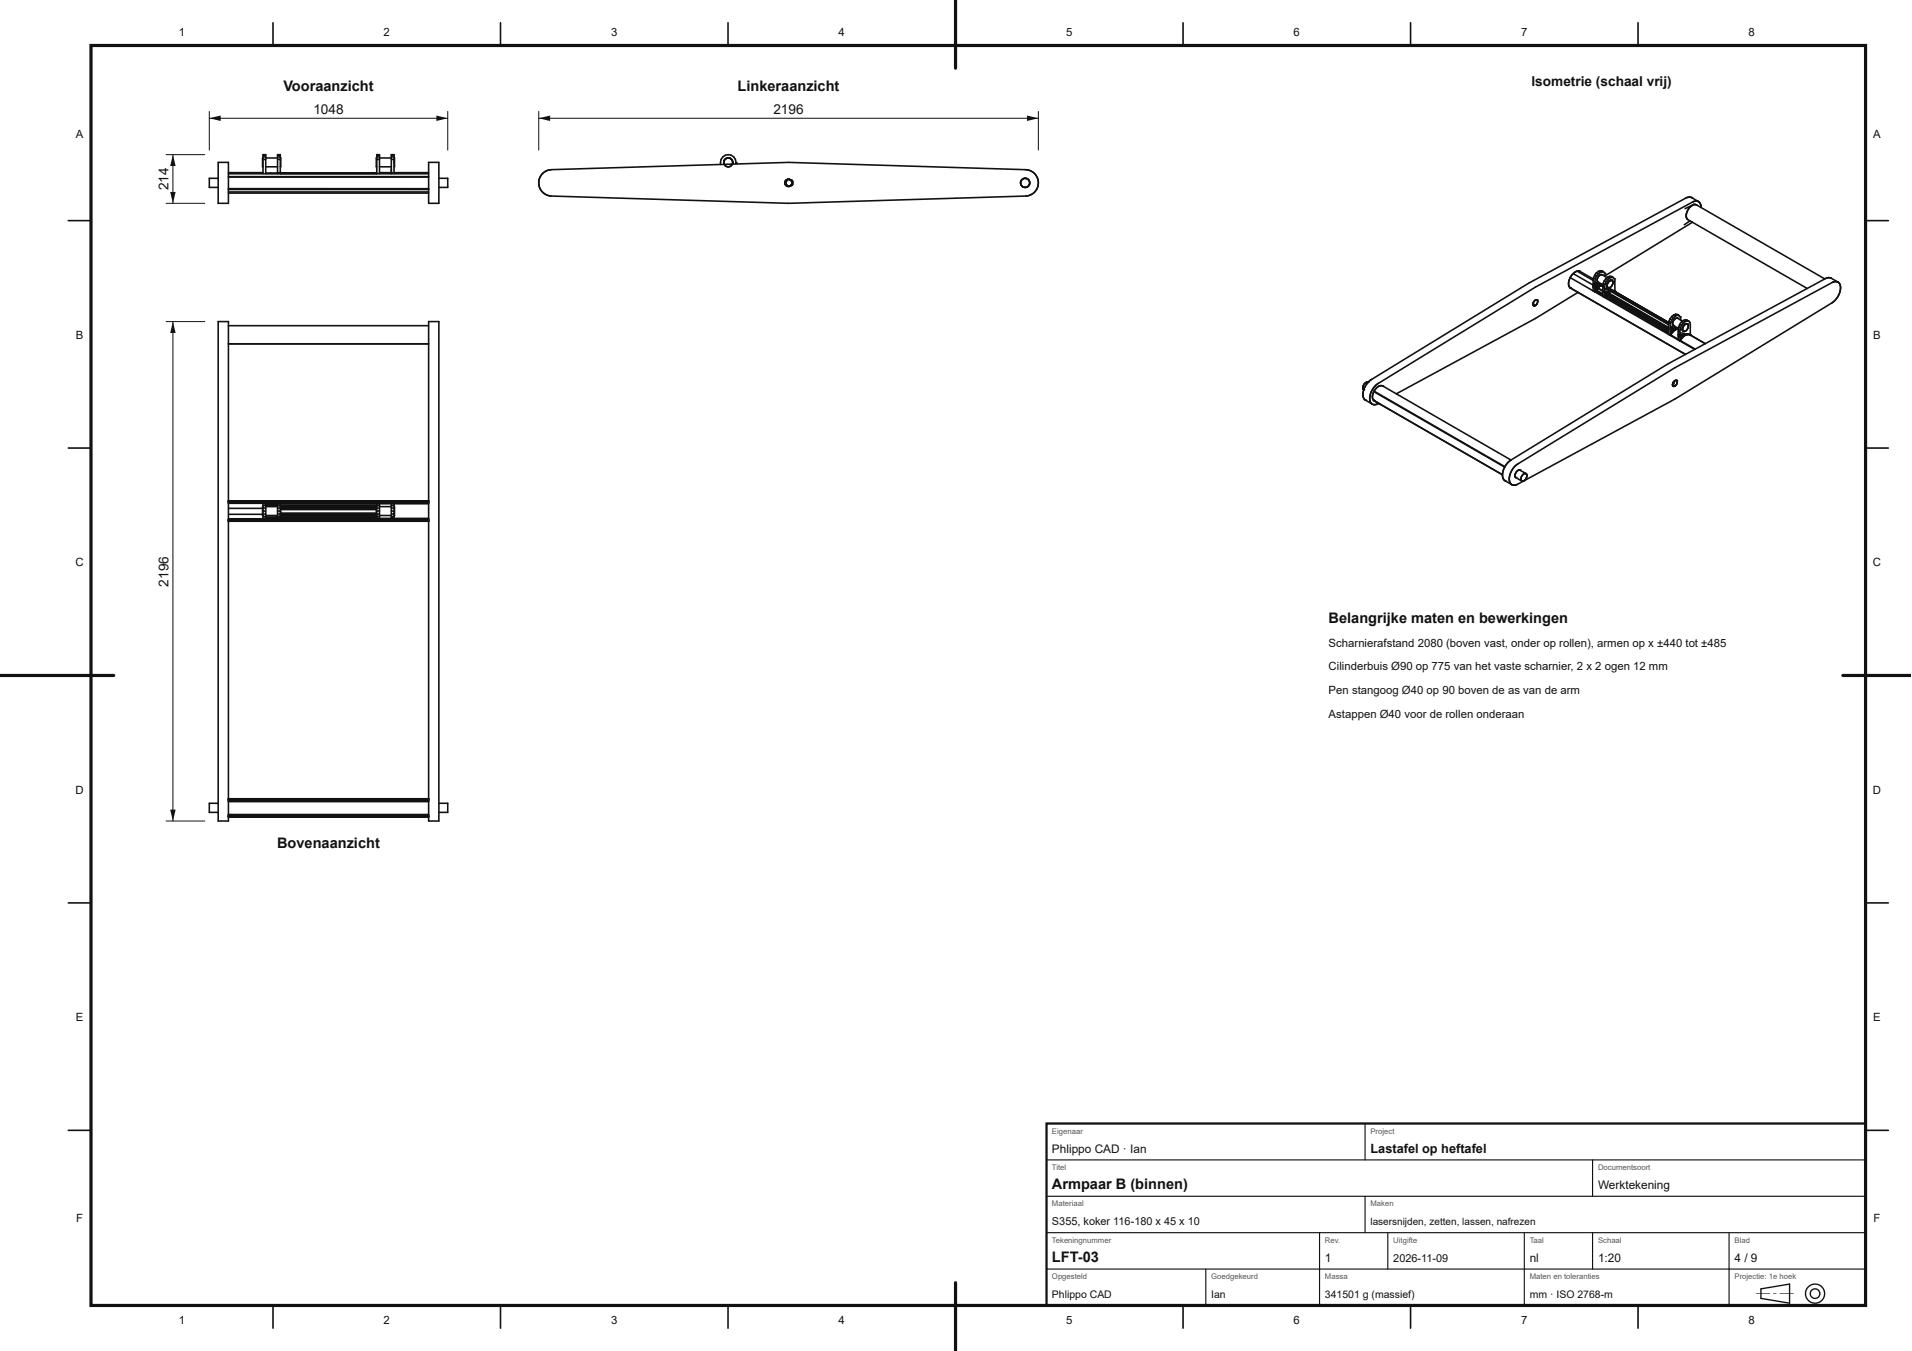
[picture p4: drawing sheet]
<svg xmlns="http://www.w3.org/2000/svg" width="420mm" height="297mm" viewBox="0 0 420 297" stroke-linecap="round" stroke-linejoin="round" font-family="sans-serif">
<path d="M46 39.2v2M47.9 35.7v9M50.2 35.7v9M57.7 34.7v2M61 38h.1M61.7 34.7v2M82.7 34.7v2M86.6 35.5v2.7M86.7 34.7v2M94.2 35.7v9M96.4 35.7v9M98.4 39.2v2" fill="none" stroke="#111" stroke-width=".35"/>
<circle cx="61" cy="38" r=".17" fill="#111"/>
<path d="M86 37.2v1" fill="none" stroke="#111" stroke-width=".35"/>
<circle cx="86" cy="38" r=".17" fill="#111"/>
<g fill="none" stroke="#111" stroke-width=".35">
<path d="M50.2 38.9h44M50.2 38.8h44M50.2 38h7.6M50.3 38.1h7.5M57.8 38.2v-4.2h.6v4.2M57.8 35.1h.6M57.8 34.5h.6M57.8 34.1h.6M58.4 38.1h2.6M59.5 38h.1M61 38.2v-4.2h.6v4.2h21.2v-4.2h.6v4.2M61 35.1h.6"/>
<path d="M61 34.5h.6M61 34.1h.6M61.6 38h21.2M61.6 38.1h21.2M82.8 35.1h.6M82.8 34.5h.6M82.8 34.1h.6M86 35.1h.6M86 34.5h.6M86 34.1h.6M86.6 35.7v-1.7h-.6v4.2M50.2 41.7h44"/>
<path d="M50.2 41.6h44M50.2 41.5h44"/>
</g>
<g fill="#111">
<circle cx="81.8" cy="38" r=".17"/>
<circle cx="61.6" cy="38" r=".17"/>
</g>
<g fill="none" stroke="#111" stroke-width=".35">
<path d="M46 39.2h1.9M47.9 35.7h2.3M50.2 38.2h44M57.7 34.7h.1M57.7 36.7h.1M58.4 34.7h2.6M58.4 36.7h2.6M61.6 34.7h.1M61.6 36.7h.1M82.7 34.7h.1M82.7 36.7h.1M83.4 38h2.6"/>
<path d="M83.4 34.7h2.6M83.4 36.7h2.6M86.6 38h7.6M86.6 34.7h.1M86.6 36.7h.1M94.2 35.7h2.2M96.4 39.2h2M46 41.2h1.9M47.9 44.7h2.3M50.2 42.2h44M50.2 42.5h44M94.2 44.7h2.2"/>
<path d="M96.4 41.2h2"/>
</g>
<circle cx="61" cy="38" r=".17" fill="#111"/>
<g fill="none" stroke="#111" stroke-width=".35">
<path d="M47.9 70.7h2.3v109.8h-2.3zM50.2 75.6h44M50.2 71.6h44M94.2 70.7h2.2v109.8h-2.2zM50.2 110.6h44M50.2 114h44M50.2 110.1h44M50.2 110.2h44M50.2 110.3h44M50.2 110.4h44M50.2 110.5h44M50.2 114.6h44"/>
<path d="M50.2 114.5h44M50.2 114.4h44M50.2 114.3h44M50.2 114.2h44M50.2 114.1h44M50.3 111.8h7.4M50.3 113.1h7.4M57.7 111.4v1.9M57.8 110.6v3.4M57.8 113.9h3.8M57.8 111.1h25.6M57.8 111.7h.6"/>
<path d="M57.8 112.3h.6M57.8 113.5h.6M57.8 113h.6M58.4 110.6v3.5M58.4 110.8h2.6M58.4 111h2.6M58.4 110.9h2.6M58.4 114h2.6M58.4 113.8h2.6M58.4 113.7h2.6M61 110.6v3.4M61 111.7h.6"/>
<path d="M61 112.3h.6M61 113.5h.6M61 113h.6M61.6 111h21.2M61.6 114h21.2M61.6 113.8h21.2M61.6 110.6v3.4M61.6 113.7h21.2M61.6 113.4h21.2M61.7 111.4h21v1.9h-21zM61.7 111.5h21M61.7 111.8h21"/>
<path d="M61.7 111.6h21M61.7 112h21M61.7 111.9h21M61.7 113.1h21M61.7 112.9h21M61.7 113.2h21M61.7 112.8h21M82.8 110.6v3.4M82.8 113.9h.6M82.8 111.7h.6M82.8 112.3h.6M82.8 113.5h.6"/>
<path d="M82.8 113h.6M83.4 110.6v3.4M83.4 114h2.6M86 110.6v3.4M86 113.9h.6M86 111.1h.6M86 111.7h.6M86 112.3h.6M86 113.5h.6M86 113h.6M86.6 110.6v3.4M86.6 114h7.6"/>
<path d="M86.7 111.4v1.9M94.2 110.7l-36.4 .1M47.9 176.6h-1.9v2h1.9M50.2 176.1h44M50.2 176.2h44M50.2 179.1h44M50.2 175.6h44M50.2 175.7h44M50.2 175.8h44M50.2 175.9h44M50.2 176h44M50.2 179.6h44"/>
<path d="M50.2 179.5h44M50.2 179.4h44M50.2 179.3h44M50.2 179.2h44M96.4 176.6h2v2h-2"/>
</g>
<g fill="#111">
<circle cx="58.4" cy="111" r=".17"/>
<circle cx="58.4" cy="111.1" r=".17"/>
</g>
<g fill="none" stroke="#111" stroke-width=".35">
<path d="M57.7 111.4h.1M57.7 113.3h.1M58.4 111.4h2.6M58.4 113.3h2.6M61 114h.6M61 110.6h.6M61.6 111.4h.1M61.6 113.3h.1M82.7 111.4h.1M82.7 113.3h.1M83.4 111.4h2.6M83.4 113.3h2.6"/>
<path d="M86.6 111.4h.1M86.6 113.3h.1"/>
</g>
<g fill="#111">
<circle cx="86" cy="113.8" r=".17"/>
<circle cx="61.6" cy="111.3" r=".17"/>
<circle cx="61" cy="114" r=".17"/>
</g>
<g fill="none" stroke="#111" stroke-width=".35">
<path d="M119.1 38.3l1-.7 1-.3 52.2-1.6 52 1.6a2.9 2.9 0 0 1 2.9 2.8 2.9 2.9 0 0 1-2.8 3l-52.1 1.6-52.2-1.6a2.91 2.91 0 0 1-2.5-1.8 2.91 2.91 0 0 1 .5-3zM160 34l-.6 .1M160.9 36.1a.98 .98 0 0 0-.7-1.4 .97 .97 0 0 0-1 1.4M161.6 35.1l.1 1"/>
<circle cx="173.3" cy="40.2" r=".78"/>
<circle cx="225.3" cy="40.2" r="1"/>
</g>
<circle cx="161.7" cy="35.8" r=".17" fill="#111"/>
<path d="M159.4 34.1a1.84 1.84 0 0 0-1.1 2.1M160 34l.7 .1 .5 .4 .4 .6" fill="none" stroke="#111" stroke-width=".35"/>
<g fill="#111">
<circle cx="172.6" cy="40.6" r=".17"/>
<circle cx="172.6" cy="40.5" r=".17"/>
<circle cx="172.5" cy="40.2" r=".17"/>
<circle cx="172.6" cy="39.8" r=".17"/>
<circle cx="172.7" cy="39.8" r=".17"/>
<circle cx="172.7" cy="39.7" r=".17"/>
<circle cx="173.7" cy="39.6" r=".17"/>
<circle cx="173.8" cy="39.6" r=".17"/>
<circle cx="174" cy="39.8" r=".17"/>
<circle cx="174" cy="39.9" r=".17"/>
<circle cx="174.1" cy="40.2" r=".17"/>
<circle cx="174" cy="40.6" r=".17"/>
<circle cx="173.9" cy="40.6" r=".17"/>
<circle cx="173.9" cy="40.7" r=".17"/>
<circle cx="172.9" cy="40.8" r=".17"/>
<circle cx="172.8" cy="40.8" r=".17"/>
<circle cx="172.5" cy="40.3" r=".17"/>
<circle cx="174.1" cy="40.1" r=".17"/>
</g>
<path d="M174.1 40.2h.1" fill="none" stroke="#111" stroke-width=".35"/>
<g fill="#111">
<circle cx="173.9" cy="40.6" r=".17"/>
<circle cx="173.9" cy="40.7" r=".17"/>
<circle cx="172.9" cy="40.8" r=".17"/>
<circle cx="172.7" cy="40.8" r=".17"/>
<circle cx="172.7" cy="40.7" r=".17"/>
<circle cx="172.7" cy="40.6" r=".17"/>
<circle cx="172.6" cy="40.6" r=".17"/>
<circle cx="173.7" cy="40.8" r=".17"/>
<circle cx="174" cy="40.6" r=".17"/>
<circle cx="174" cy="40.5" r=".17"/>
<circle cx="172.5" cy="40.1" r=".17"/>
<circle cx="174.1" cy="40.3" r=".17"/>
<circle cx="172.6" cy="39.9" r=".17"/>
<circle cx="172.6" cy="39.8" r=".17"/>
<circle cx="172.9" cy="39.6" r=".17"/>
<circle cx="174" cy="39.8" r=".17"/>
<circle cx="173.9" cy="39.8" r=".17"/>
<circle cx="173.9" cy="39.7" r=".17"/>
<circle cx="173.8" cy="39.7" r=".17"/>
</g>
<g fill="none" stroke="#111" stroke-width=".35">
<circle cx="160" cy="35.7" r=".98"/>
<circle cx="173.3" cy="40.2" r=".77"/>
<circle cx="173.3" cy="40.2" r=".78"/>
<circle cx="225.3" cy="40.2" r="1"/>
</g>
<path d="M46 24.5v8.5M46 26h52.4M98.4 24.5v8.5" fill="none" stroke="#111" stroke-width=".22"/>
<g fill="#111">
<path d="M46 26l2.5-.6v1.2z"/>
<path d="M95.9 25.4l2.5 .6-2.5 .6z"/>
</g>
<path d="M36.5 34h8.5M38 34v10.7M36.5 44.7h8.5" fill="none" stroke="#111" stroke-width=".22"/>
<g fill="#111">
<path d="M37.4 42.2h1.2l-.6 2.5z"/>
<path d="M38 34l.6 2.5h-1.2z"/>
</g>
<path d="M36.5 70.7h8.5M38 70.7v109.8M36.5 180.5h8.5" fill="none" stroke="#111" stroke-width=".22"/>
<g fill="#111">
<path d="M37.4 178h1.2l-.6 2.5z"/>
<path d="M38 70.7l.6 2.5h-1.2z"/>
</g>
<path d="M118.4 24.5v8.5M118.4 26h109.8M228.2 24.5v8.5" fill="none" stroke="#111" stroke-width=".22"/>
<g fill="#111">
<path d="M118.4 26l2.5-.6v1.2z"/>
<path d="M225.7 25.4l2.5 .6-2.5 .6z"/>
<circle cx="330.8" cy="105.7" r=".17"/>
</g>
<path d="M402.4 61.2l-.5-.2-.7 .2-34.6 18.8-34.5 21.1a4.3 4.3 0 0 0-1.7 2.2l-.1 .4a1.82 1.82 0 0 0 .5 2M402.4 61.2h.1" fill="none" stroke="#111" stroke-width=".35"/>
<circle cx="300.1" cy="88" r=".17" fill="#111"/>
<path d="M371.8 43.5l-.6-.2-.7 .2-34.6 18.8-34.4 21.1a3.6 3.6 0 0 0-1.7 4.4l.3 .2" fill="none" stroke="#111" stroke-width=".35"/>
<circle cx="371.8" cy="43.5" r=".17" fill="#111"/>
<path d="M372 48.9l-19.2 11.7M373.8 45.6a1.16 1.16 0 0 0-.5-1.2 1.16 1.16 0 0 0-1.3 0l-34.6 18.7-34.5 21.2a3.6 3.6 0 0 0-1.6 4.3l.8 .4 .9-.3M346.8 64.3l-9.4 5.7-30.5 16.6M332.8 102.6l.7-.6 34.6-21.2 34.6-18.7a1.23 1.23 0 0 1 1.5 .1 1.23 1.23 0 0 1 .3 1.4 4.3 4.3 0 0 1-1.9 3l-34.5 21.1-34.6 18.8a1.22 1.22 0 0 1-1.5-.1 1.22 1.22 0 0 1-.3-1.5 4.6 4.6 0 0 1 1.1-2.3z" fill="none" stroke="#111" stroke-width=".35"/>
<circle cx="345.1" cy="63.3" r=".17" fill="#111"/>
<path d="M370.5 47.5l.2 .5M370.6 47.2v.6M370.6 47.1v.1M370.7 47.9l.2 .4 26.3 15.1M370.8 46.4l-.2 .7M345.1 63.3h.1" fill="none" stroke="#111" stroke-width=".35"/>
<circle cx="367.8" cy="71.6" r=".17" fill="#111"/>
<path d="M368.6 69.9a1.08 1.08 0 0 0-.8 1.7M368.6 69.9v.1M368.6 70h.1" fill="none" stroke="#111" stroke-width=".35"/>
<g fill="#111">
<circle cx="368.7" cy="70" r=".17"/>
<circle cx="369.9" cy="72.8" r=".17"/>
</g>
<path d="M351.2 62h.1M352 60.4h-.1a1.17 1.17 0 0 0-.8 1.5l.1 .1M352 60.4h.1M369.9 72.7v.1M370.6 71.2a1.22 1.22 0 0 0-.7 1.5M370.7 71.2a.82 .82 0 0 1 .4 .8 .82 .82 0 0 1-.5 .7l-.4 .2-.3-.1M370.7 71.2h-.1" fill="none" stroke="#111" stroke-width=".35"/>
<g fill="#111">
<circle cx="352.1" cy="60.4" r=".17"/>
<circle cx="353.3" cy="63.2" r=".17"/>
</g>
<g fill="none" stroke="#111" stroke-width=".35">
<path d="M344.7 62.2l.1 .6 .2 .4M353.3 63.2l.2 .1M353.3 63.2h.1M353.5 63.3h.1M353.6 63.3h.1M354.2 61.6v.1M354.2 61.6a1.18 1.18 0 0 0-.9 1.6M354.2 61.7a1.06 1.06 0 0 1-.6 1.6M299.5 85.4l.1 .2M299.6 85.6l.1 .1M301.6 86.9v.6l.2 .4M333 104.7h.1"/>
<path d="M334.3 105.6v.1M334.3 105.7l.2 .1M334.5 105.8h.1M335.1 104.1a1.3 1.3 0 0 0-.8 1.5M335.1 104.1h.1M335.2 104.1h-.1M335.2 104.1h.1M335.2 104.1a.94 .94 0 0 1-.2 1.5l-.5 .2"/>
</g>
<g fill="#111">
<circle cx="299.7" cy="85.7" r=".17"/>
<circle cx="300.6" cy="84.1" r=".17"/>
</g>
<g fill="none" stroke="#111" stroke-width=".35">
<path d="M347.3 59.7a2.07 2.07 0 0 0-2.3 1.6l-.3 .9M347.3 59.7h.1M371.1 45.9l-.3 .5M371.6 45.4l-.5 .6M371.7 45.3l-.2 .2M371.7 45.3l-.4 .3M371.8 45.2l-.1 .1M372 45.1l-.3 .2M372.2 45l-1.9 .9M372.4 45h-.3M350.8 63.8l-.2 .2M350.8 63.7l-.2 .3"/>
<path d="M351.3 63.1l-.7 .7M351.8 62.9l-1.2 .8M351.9 62.8l-1.4 .6M352 62.8l-1.5 .5M352.2 62.7l-1.7 .5M352.3 62.7l-1.8 .1M352.9 65l-.1 .2M353.1 64.7l-.4 .5M353.2 64.6l-.4 .5M353.2 62.3l-.1 .6 .2 .3M353.3 64.5l-.4 .4M353.5 64.3l-.6 .5"/>
<path d="M353.6 64.2l-.6 .5M354.2 61.6h-.3l-.4 .3M366.7 73.5h.1M367.4 73.2l-.3 .5M367.8 72.8l-.1 .1M368.4 72.4l-1.3 1M368.7 72.3l-1.6 .6M368.8 72.3l-1.7 .2M368.8 72.3l-1.7 .1M369.5 74.5l-.2 .2M369.5 74.4l-.2 .4M369.7 72.5h.1"/>
<path d="M369.7 72.5v.1M369.7 72.6h.1M369.8 72.6l.1 .2M369.8 71.9l-.1 .6M369.9 74.1h.1M370.2 73.8l-.6 .5M370.7 71.2l-.7 .3M370.8 73.5l-.7 .4M370.9 73.5l-1.7 .3M371 73.5l-1.8 .1M300.6 84.1a1.14 1.14 0 0 0-1.1 1.3M301.7 86.6l-.1 .3"/>
<path d="M303.4 84.8l-.9 .5M333 104.4v.1"/>
</g>
<circle cx="354.2" cy="61.6" r=".17" fill="#111"/>
<path d="M354 64l-.4 .2M354.1 64l-.6 .2M354.2 64l-1.6 .4" fill="none" stroke="#111" stroke-width=".35"/>
<circle cx="350.1" cy="63.1" r=".17" fill="#111"/>
<path d="M354.4 63.9l-1.8 .4M333.8 103.3l-.4 .3" fill="none" stroke="#111" stroke-width=".35"/>
<g fill="#111">
<circle cx="333.8" cy="103.3" r=".17"/>
<circle cx="354.8" cy="64.1" r=".17"/>
</g>
<path d="M350.5 62.2l1.8 .5M352.6 63.4l2.2 .6M352.6 63.6l2 .4M353.3 63.2l1.5 .9M366.7 71.7h.1M367.1 71.9l1.7 .4M371.1 73.5l.3 .1" fill="none" stroke="#111" stroke-width=".35"/>
<circle cx="352.2" cy="63.1" r=".17" fill="#111"/>
<path d="M372.2 44.9l.5 .1M372.4 45h.4l28.2 16.3M337.9 66.4l-.2 .5-.4 .3M350.6 64l-.1 .1M352.8 65.2l-.1 .2M367.2 73.5l-.1 .2M369.3 74.7l-.1 .2M368.5 84.4l-.3 .4" fill="none" stroke="#111" stroke-width=".35"/>
<circle cx="371.4" cy="73.6" r=".17" fill="#111"/>
<g fill="none" stroke="#111" stroke-width=".35">
<path d="M337.1 67.2h.1M337.1 67.2h.2M337.8 66a.82 .82 0 0 0-.7 1.2M337.8 66h.1M337.9 66v.4M351.1 63.4l-.5 .6M353.5 61.9l-.2 .2M354.5 63.9l.1 .1M366.7 72h.1M366.7 72.3h.1M367.7 72.9l-.1 .1M369.7 74.3h-.1"/>
<path d="M369.8 74.2l-.5 .5M370 71.5l-.1 .2M370.7 71.2h.1M371 73.5h.1M303.6 84.8l28.5 16.3M368.2 84.8h-.1M368.2 84.8h.1M368.5 84.4a.46 .46 0 0 0 0-.7 .46 .46 0 0 0-.7 .3 .48 .48 0 0 0-.3 .6 .48 .48 0 0 0 .5 .3l.1-.1M333 104.8v.1M333 104.2h.1M334 103.3v.1M334 103.4h.1"/>
</g>
<circle cx="370.8" cy="71.2" r=".17" fill="#111"/>
<path d="M350.5 62.5l1.8 .2M351.2 63.3l-.4 .4M367.6 73l-.2 .2M367.7 72.9h.1M369.6 74.3l-.3 .5M369.9 74.1l-.1 .1M371 73.5h.1M302.5 85.3l-.8 1.3M303.6 84.8h-.2M333.1 104.1l-.1 .1M333.3 103.7l-.1 .1" fill="none" stroke="#111" stroke-width=".35"/>
<circle cx="301.8" cy="87.9" r=".17" fill="#111"/>
<path d="M333 104.9h.1" fill="none" stroke="#111" stroke-width=".35"/>
<circle cx="302" cy="88.1" r=".17" fill="#111"/>
<path d="M371.4 48.6l-1.2 .8M350.7 63.9l-.1 .1M367.3 73.4l-.1 .1M301.8 87.9l.2 .2M302 88.1l1.4 .8" fill="none" stroke="#111" stroke-width=".35"/>
<circle cx="350.1" cy="62.9" r=".17" fill="#111"/>
<path d="M372.9 45.1h.1M352 62.8l-1.5 .3M369.2 73.1l2 .4" fill="none" stroke="#111" stroke-width=".35"/>
<g fill="#111">
<circle cx="368.8" cy="72.9" r=".17"/>
<circle cx="352.2" cy="63.3" r=".17"/>
</g>
<path d="M367.1 72.1l1.7 .2" fill="none" stroke="#111" stroke-width=".35"/>
<g fill="#111">
<circle cx="368.8" cy="73.5" r=".17"/>
<circle cx="350.1" cy="62.7" r=".17"/>
<circle cx="352.2" cy="64" r=".17"/>
</g>
<g fill="none" stroke="#111" stroke-width=".35">
<path d="M350.6 64.1l1.6 .9M350.7 63.9l1.5 .8M352.7 65.3l14 8.1M352.8 65.1l13.9 8M354.3 64l-1.7 .2M354.8 64.1l11.9 6.8M367.1 73.7h.1M367.2 73.6l1.6 1M371.4 73.6l3.4 1.9M301.9 88l28.3 16.4M301.9 86.1l28.8 16.6M302 86l28.7 16.6"/>
<path d="M333.1 105h.1"/>
</g>
<circle cx="333.1" cy="105" r=".17" fill="#111"/>
<path d="M333.1 104.9v.1" fill="none" stroke="#111" stroke-width=".35"/>
<circle cx="345" cy="63.2" r=".17" fill="#111"/>
<g fill="none" stroke="#111" stroke-width=".35">
<path d="M351.7 59.5l-.5 .2M352.1 59.8l-.5 .1M345 63.2l.1 .1M350.2 61.1l-.1 2.8M350.6 61.3l-.1 2.8M352.3 62.3l-.1 2.8M352.7 62.5v2.9M353.8 60.7l-.4 .2M354.2 61l-.4 .1M354.9 64.1h.1M366.7 73.5h.1M366.8 70.6l-.1 2.9"/>
<path d="M367.2 70.9l-.1 2.8M368.3 69.1l-.5 .1M368.7 69.3l-.5 .2M368.9 71.9l-.1 2.8M369.2 74.9h.1M369.3 72.1l-.1 2.8M370.4 70.3l-.5 .2M370.8 70.5l-.5 .2M371.5 73.6h.1M333 104.5v.2M333 104.7v.1M333 104.2v.2"/>
<path d="M333.2 103.8l-.1 .3M333.4 103.6l-.1 .1M333.8 103.3h.2M334.1 103.4h.1"/>
</g>
<g fill="#111">
<circle cx="368.8" cy="74.7" r=".17"/>
<circle cx="350.1" cy="63.9" r=".17"/>
<circle cx="352.2" cy="65.1" r=".17"/>
</g>
<path d="M354.4 63.9h.1M371.4 73.6h.1" fill="none" stroke="#111" stroke-width=".35"/>
<circle cx="354.5" cy="63.9" r=".17" fill="#111"/>
<path d="M345.1 63.3l25.3 14.6M345.1 61l27.3 15.8M350.6 64l1.6 .9M369.3 74.9l3.3 1.8" fill="none" stroke="#111" stroke-width=".35"/>
<g fill="#111">
<circle cx="371.4" cy="73.6" r=".17"/>
<circle cx="367.1" cy="73.7" r=".17"/>
<circle cx="369.2" cy="74.9" r=".17"/>
<circle cx="352.7" cy="65.4" r=".17"/>
<circle cx="350.5" cy="64.1" r=".17"/>
<circle cx="368.8" cy="72.5" r=".17"/>
<circle cx="352.2" cy="62.9" r=".17"/>
</g>
<path d="M352.1 59.8h.3l.3 .3 .1 .7M350.5 62.1l1.8 .6M354.2 61h.4l.2 .3 .1 2.8M354.6 64l12.1 7M354.6 64l12.1 6.9M367.1 71.7l1.7 .5M367.1 72.3h1.7M368.7 69.3l.3 .1 .3 .3 .1 .7M370.8 70.5l.3 .1 .3 .3 .1 2.7" fill="none" stroke="#111" stroke-width=".35"/>
<circle cx="350.1" cy="62.5" r=".17" fill="#111"/>
<path d="M350.5 62.7h1.8M354.3 64l12.4 7.1M354.4 63.9l12.3 7.2M370.8 73.5l-1.6 .4" fill="none" stroke="#111" stroke-width=".35"/>
<g fill="#111">
<circle cx="368.8" cy="73.7" r=".17"/>
<circle cx="352.2" cy="64.1" r=".17"/>
</g>
<path d="M350.1 63h.1" fill="none" stroke="#111" stroke-width=".35"/>
<circle cx="352.2" cy="64.2" r=".17" fill="#111"/>
<path d="M346.6 59.6l3.5 2.1M352 62.8l.2 .1M352.6 64.4l1.5-.4 12.6 7.3M354 64l12.7 7.4M354.2 64l12.5 7.2M368.5 72.3l-1.4 .6" fill="none" stroke="#111" stroke-width=".35"/>
<circle cx="368.8" cy="73.9" r=".17" fill="#111"/>
<g fill="none" stroke="#111" stroke-width=".35">
<path d="M351.6 59.9l-.8 .8-.2 .6M345.8 60.2l4.3 2.5M350.8 63.8l1.4 .8M351.1 63.4l1.1 .6M351.2 63.3l1 .6M352.9 65l13.8 7.9M353 64.8l13.7 7.9M353.1 64.7l13.6 7.8M353.2 64.6l13.5 7.8M353.3 64.5l13.4 7.7M353.4 64.4l13.3 7.7M353.8 61.1l-.5 .4-.6 1"/>
<path d="M368.2 69.5l-.8 .8-.2 .6M368.3 69.1l.3 .1M370.3 70.7l-.8 .8-.2 .6"/>
</g>
<circle cx="368.6" cy="69.2" r=".17" fill="#111"/>
<path d="M351.7 59.5l.3 .1M370.4 70.3l.3 .1M370.7 70.4h.1" fill="none" stroke="#111" stroke-width=".35"/>
<circle cx="352" cy="59.6" r=".17" fill="#111"/>
<path d="M353.8 60.7l.4 .1" fill="none" stroke="#111" stroke-width=".35"/>
<circle cx="354.2" cy="60.8" r=".17" fill="#111"/>
<path d="M371.4 70.9h.1" fill="none" stroke="#111" stroke-width=".35"/>
<g fill="#111">
<circle cx="369.3" cy="69.7" r=".17"/>
<circle cx="354.8" cy="61.3" r=".17"/>
<circle cx="352.7" cy="60.1" r=".17"/>
</g>
<g fill="none" stroke="#111" stroke-width=".35">
<path d="M351.6 59.9l-.4-.2-.4 .3M351.7 59.5l.4 .3M352 59.6l.4 .2M350.1 63.9l.4 .3M350.5 60.5l-.3 .6 .4 .2M350.5 60.5l.3 .2M350.8 60l-.3 .5M350.8 60l.4 .3M352.2 65.1l.4 .3M352.6 61.7l-.3 .6 .4 .2M352.6 61.7l.4 .3M352.9 61.2l-.3 .5"/>
<path d="M352.9 61.2l.4 .3M353.8 61.1l-.4-.2-.5 .3M353.8 60.7l.4 .3M354.2 60.8l.4 .2M366.7 73.5l.4 .2M367 70.1l-.2 .5 .4 .3M367 70.1l.4 .2M367.4 69.6l-.4 .5M367.4 69.6l.4 .2M368.2 69.5l-.4-.3-.4 .4M368.3 69.1l.4 .2M368.6 69.2l.4 .2"/>
<path d="M368.8 74.7l.4 .2M369.2 71.3l-.3 .6 .4 .2M369.2 71.3l.3 .2M369.5 70.8l-.3 .5M369.5 70.8l.4 .2M370.3 70.7l-.4-.2-.4 .3M370.4 70.3l.4 .2M370.7 70.4l.4 .2"/>
</g>
<g fill="#111">
<circle cx="371.5" cy="73.6" r=".17"/>
<circle cx="354.9" cy="64.1" r=".17"/>
<circle cx="366.7" cy="71" r=".17"/>
</g>
<path d="M366.7 72.2h.1M368.8 72.3l-1.7 .1" fill="none" stroke="#111" stroke-width=".35"/>
<g fill="#111">
<circle cx="368.8" cy="73.4" r=".17"/>
<circle cx="350.1" cy="62.6" r=".17"/>
</g>
<path d="M352.2 62.7l-1.7 .1" fill="none" stroke="#111" stroke-width=".35"/>
<circle cx="352.2" cy="63.8" r=".17" fill="#111"/>
<path d="M354.4 64l-1.8 .1M370.6 73.6l-1.4 .6" fill="none" stroke="#111" stroke-width=".35"/>
<circle cx="350.1" cy="63.2" r=".17" fill="#111"/>
<path d="M353.3 62.1l-.1 .2M353.5 64.4l13.2 7.6M353.9 64.1l-1.3 .5M354.4 63.8l.4 .2M369.9 71.7l-.1 .2M371 73.4l.4 .2M402.4 61.2l1.5 .8M330.8 105.7l1.5 .8" fill="none" stroke="#111" stroke-width=".35"/>
<g fill="#111">
<circle cx="368.5" cy="83.6" r=".17"/>
<circle cx="367.7" cy="84.9" r=".17"/>
</g>
<path d="M371.8 43.5l1.5 .8M300.1 88l1.5 .8" fill="none" stroke="#111" stroke-width=".35"/>
<g fill="#111">
<circle cx="337.8" cy="66" r=".17"/>
<circle cx="337.1" cy="67.2" r=".17"/>
</g>
<path d="M347.3 59.7l2.9 1.7M366.7 72.3h.1M366.7 72h.1M366.7 71h.1M299.7 85.7h.1M300.6 84.1h.1M333.1 105l1.3 .7M334.1 103.4l1.3 .7" fill="none" stroke="#111" stroke-width=".35"/>
<g fill="#111">
<circle cx="368.8" cy="73.5" r=".17"/>
<circle cx="368.8" cy="73.9" r=".17"/>
</g>
<path d="M370.8 73.5l-1.6 .3" fill="none" stroke="#111" stroke-width=".35"/>
<g fill="#111">
<circle cx="350.1" cy="62.5" r=".17"/>
<circle cx="350.1" cy="63" r=".17"/>
</g>
<g fill="none" stroke="#111" stroke-width=".35">
<path d="M350.5 62.1l1.8 .6-1.8-.2M350.5 62.7h1.8M351.2 62l1.1 .6M352.1 60.4l1.1 .6M353.1 64.7l-.2 .2M353.3 63.2l.1 .1M353.4 63.3l1.4 .7M354.2 64l-1.6 .3M354.2 61.6l.1 .1M367.8 71.6l1.1 .6M368.7 70l1.1 .6M369.9 72.8h.1"/>
<path d="M370.8 71.2h.1M367.6 84.8h.1"/>
</g>
<g fill="#111">
<circle cx="367.6" cy="84.7" r=".17"/>
<circle cx="367.6" cy="84.6" r=".17"/>
<circle cx="367.6" cy="84.5" r=".17"/>
<circle cx="368.3" cy="83.6" r=".17"/>
<circle cx="367.6" cy="84.3" r=".17"/>
<circle cx="367.7" cy="84.2" r=".17"/>
<circle cx="367.8" cy="84" r=".17"/>
<circle cx="336.9" cy="67" r=".17"/>
<circle cx="336.9" cy="66.9" r=".17"/>
<circle cx="337.6" cy="65.9" r=".17"/>
<circle cx="303.9" cy="84.8" r=".17"/>
<circle cx="334.1" cy="103.4" r=".17"/>
<circle cx="354.8" cy="64.1" r=".17"/>
<circle cx="368.5" cy="72.3" r=".17"/>
</g>
<path d="M371.4 73.6l3.4 2" fill="none" stroke="#111" stroke-width=".35"/>
<g fill="#111">
<circle cx="371" cy="73.5" r=".17"/>
<circle cx="351.8" cy="62.9" r=".17"/>
<circle cx="350.9" cy="63.6" r=".17"/>
<circle cx="350.9" cy="63.7" r=".17"/>
<circle cx="354.8" cy="64" r=".17"/>
</g>
<path d="M354.7 64l12 6.9" fill="none" stroke="#111" stroke-width=".35"/>
<g fill="#111">
<circle cx="354.2" cy="64" r=".17"/>
<circle cx="353" cy="64.8" r=".17"/>
</g>
<path d="M20 10h390v277h-390z" fill="none" stroke="#111" stroke-width=".7" stroke-linecap="butt"/>
<path d="M210 0v15M0 148.5h25M405 148.5h14.9M210 282v15" fill="none" stroke="#111" stroke-width=".7"/>
<g fill="none" stroke="#111" stroke-width=".35">
<path d="M60 5v5M110 5v5M160 5v5M210 5v5M260 5v5M310 5v5M360 5v5M15 48.5h5M410 48.5h5M15 98.5h5M410 98.5h5M15 148.5h5"/>
<path d="M410 148.5h5M15 198.5h5M410 198.5h5M15 248.5h5M410 248.5h5M60 287v5M110 287v5M160 287v5M210 287v5M260 287v5M310 287v5M360 287v5"/>
</g>
<path d="M230 247h180v40h-180z" fill="none" stroke="#111" stroke-width=".5"/>
<g fill="none" stroke="#111" stroke-width=".25">
<path d="M230 255h180M300 247v8M350 255v8M230 279h180M230 271h180M230 263h180M265 279v8M290 271v16M300 263v8M305 271v8M335 271v16M350 271v8"/>
<path d="M380 271v16"/>
</g>
<path d="M387 283.3l6.3-1v4.2l-6.3-1.1z" fill="none" stroke="#111" stroke-width=".3"/>
<path d="M385.9 284.3l3.1 .1-3.1 .1zM389.7 284.3l.7 .1-.7 .1zM391.1 284.3l3.1 .1-3.1 .1z" fill="#111"/>
<g fill="none" stroke="#111" stroke-width=".3">
<circle cx="398.9" cy="284.4" r="1.05"/>
<circle cx="398.9" cy="284.4" r="2.1"/>
</g>
<g font-size="3.2" fill="#111">
<text x="62.3" y="20">Vooraanzicht</text>
<text x="162.1" y="20">Linkeraanzicht</text>
<text x="292" y="137">Belangrijke maten en bewerkingen</text>
<text x="60.9" y="186.5">Bovenaanzicht</text>
<text x="231.2" y="261.4">Armpaar B (binnen)</text>
<text x="231.2" y="277.4">LFT-03</text>
</g>
<g font-size="3" fill="#111">
<text x="336.6" y="19">Isometrie (schaal vrij)</text>
<text x="68.9" y="25">1048</text>
<text x="170" y="25">2196</text>
<text x="37" y="41.9" transform="rotate(-90 37 41.9)">214</text>
<text x="37" y="128.9" transform="rotate(-90 37 128.9)">2196</text>
</g>
<text font-size="2.8" fill="#111" x="301.2" y="253.4">Lastafel op heftafel</text>
<g font-size="2.6" fill="#111">
<text x="231.2" y="253.4">Phlippo CAD · Ian</text>
<text x="351.2" y="261.4">Werktekening</text>
<text x="291.2" y="277.4">1</text>
<text x="336.2" y="277.4">nl</text>
<text x="351.2" y="277.4">1:20</text>
<text x="381.2" y="277.4">4 / 9</text>
</g>
<g font-size="2.5" fill="#111">
<text x="39.3" y="8">1</text>
<text x="84.3" y="8">2</text>
<text x="134.3" y="8">3</text>
<text x="184.3" y="8">4</text>
<text x="234.3" y="8">5</text>
<text x="284.3" y="8">6</text>
<text x="334.3" y="8">7</text>
<text x="384.3" y="8">8</text>
<text x="16.7" y="30.2">A</text>
<text x="411.7" y="30.2">A</text>
<text x="16.7" y="74.5">B</text>
<text x="411.7" y="74.5">B</text>
<text x="16.6" y="124.5">C</text>
<text x="411.6" y="124.5">C</text>
<text x="292" y="142.2">Scharnierafstand 2080 (boven vast, onder op rollen), armen op x ±440 tot ±485</text>
<text x="292" y="147.4">Cilinderbuis Ø90 op 775 van het vaste scharnier, 2 x 2 ogen 12 mm</text>
<text x="292" y="152.6">Pen stangoog Ø40 op 90 boven de as van de arm</text>
<text x="292" y="157.8">Astappen Ø40 voor de rollen onderaan</text>
<text x="16.6" y="174.5">D</text>
<text x="411.6" y="174.5">D</text>
<text x="16.7" y="224.5">E</text>
<text x="411.7" y="224.5">E</text>
<text x="16.7" y="268.7">F</text>
<text x="411.7" y="268.7">F</text>
<text x="39.3" y="291">1</text>
<text x="84.3" y="291">2</text>
<text x="134.3" y="291">3</text>
<text x="184.3" y="291">4</text>
<text x="234.3" y="291">5</text>
<text x="284.3" y="291">6</text>
<text x="334.3" y="291">7</text>
<text x="384.3" y="291">8</text>
</g>
<g font-size="2.4" fill="#111">
<text x="231.2" y="269.4">S355, koker 116-180 x 45 x 10</text>
<text x="306.2" y="277.4">2026-11-09</text>
</g>
<g font-size="2.3" fill="#111">
<text x="231.2" y="285.4">Phlippo CAD</text>
<text x="266.2" y="285.4">Ian</text>
<text x="291.2" y="285.4">341501 g (massief)</text>
<text x="336.2" y="285.4">mm · ISO 2768-m</text>
</g>
<text font-size="2.2" fill="#111" x="301.2" y="269.4">lasersnijden, zetten, lassen, nafrezen</text>
<g font-size="1.7" fill="#555">
<text x="231.2" y="249.2">Eigenaar</text>
<text x="301.2" y="249.2">Project</text>
<text x="231.2" y="257.2">Titel</text>
<text x="351.2" y="257.2">Documentsoort</text>
<text x="231.2" y="265.2">Materiaal</text>
<text x="301.2" y="265.2">Maken</text>
<text x="231.2" y="273.2">Tekeningnummer</text>
<text x="291.2" y="273.2">Rev.</text>
<text x="306.2" y="273.2">Uitgifte</text>
<text x="336.2" y="273.2">Taal</text>
<text x="351.2" y="273.2">Schaal</text>
<text x="381.2" y="273.2">Blad</text>
<text x="231.2" y="281.2">Opgesteld</text>
<text x="266.2" y="281.2">Goedgekeurd</text>
<text x="291.2" y="281.2">Massa</text>
<text x="336.2" y="281.2">Maten en toleranties</text>
<text x="381.2" y="281.2">Projectie: 1e hoek</text>
</g>
</svg>
